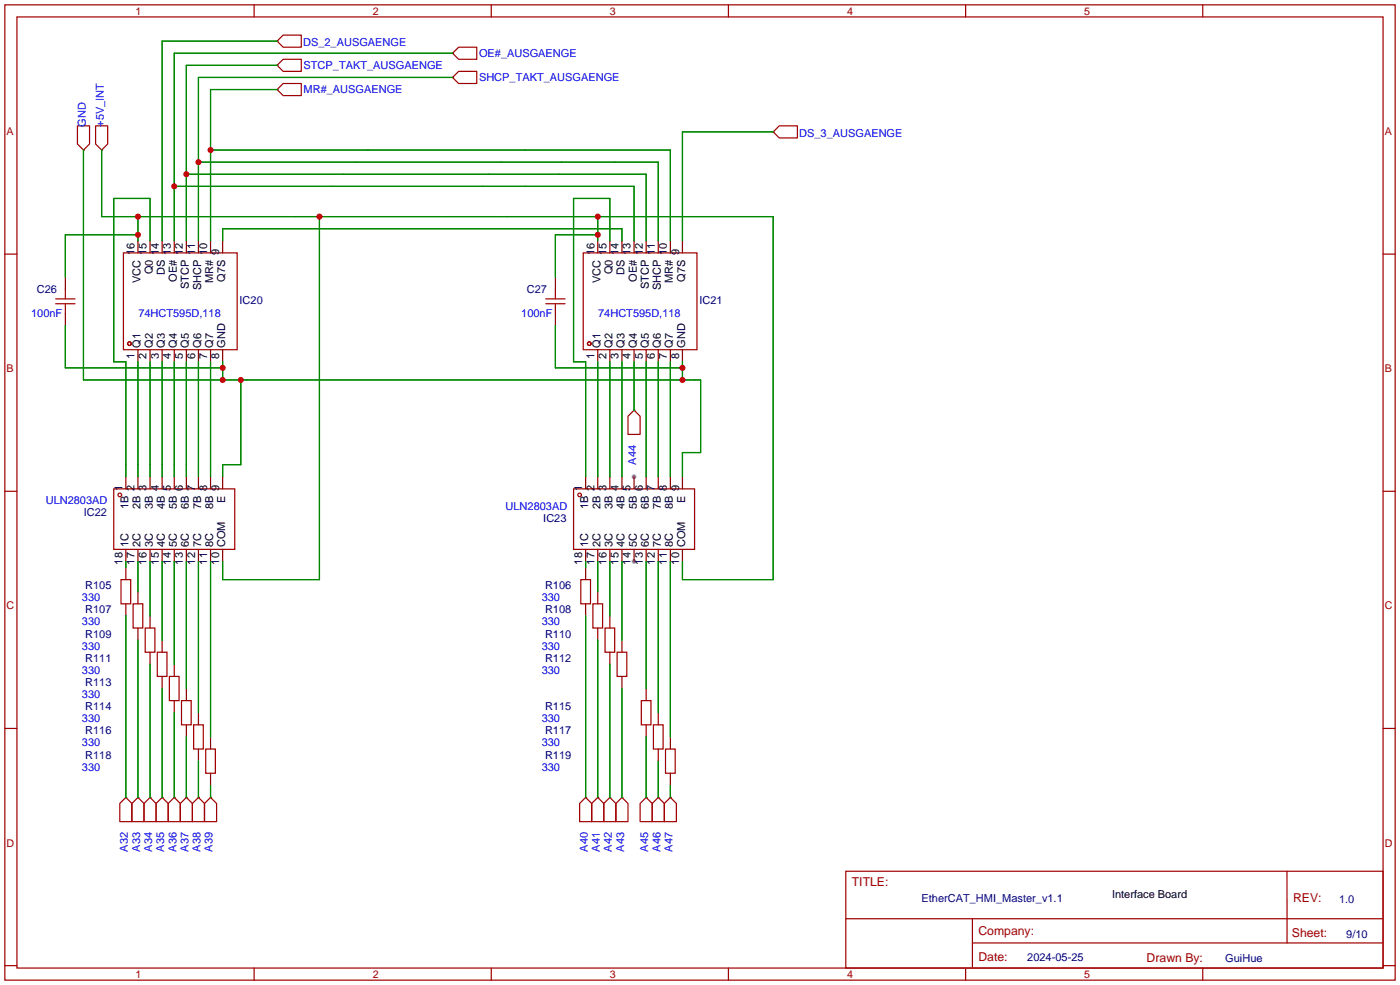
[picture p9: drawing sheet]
<svg xmlns="http://www.w3.org/2000/svg" width="294mm" height="207mm" viewBox="0 0 294 207" stroke-linecap="round" stroke-linejoin="round" font-family="sans-serif">
<g fill="#999">
<circle cx="133.1" cy="100.1" r=".51"/>
<circle cx="133.1" cy="117.9" r=".51"/>
</g>
<g fill="none" stroke="#a10000" stroke-width=".25">
<path d="M1 1h291.9v204.7h-291.9zM3.6 3.6h286.7v199.6h-286.7zM53.3 1v2.6M58.2 13.7l1.2-1.3h3.8v2.6h-3.8zM59.4 7.4h3.8v2.5h-3.8l-1.2-1.3zM59.4 17.5h3.8v2.6h-3.8l-1.2-1.3zM95 11.2l1.3-1.3h3.8v2.5h-3.8zM95 16.3l1.3-1.3h3.8v2.5h-3.8zM103.1 1v2.6M152.9 1v2.6M202.7 1v2.6M252.5 1v2.6"/>
<path d="M16.3 26.4h2.5v3.8l-1.3 1.3-1.2-1.3zM20.1 26.4h2.5v3.8l-1.3 1.3-1.2-1.3zM162.3 27.7l1.3-1.3h3.8v2.6h-3.8zM1 53.3h2.6M25.9 53.1h23.9v20.3h-23.9zM122.4 53.1h23.9v20.3h-23.9zM290.3 53.3h2.6M11.7 62.7h4M11.7 63.8h4M13.7 60.7v2M13.7 63.8v2M114.6 62.7h4"/>
<path d="M114.6 63.8h4M116.6 60.7v2M116.6 63.8v2M133.1 86.1l1.3 1.3v3.8h-2.6v-3.8zM1 103.1h2.6M23.9 102.6h25.4v12.7h-25.4zM120.4 102.6h25.4v12.7h-25.4zM290.3 103.1h2.6M25.4 121.7h2v5h-2zM27.9 126.7h2.1v5.1h-2.1zM30.5 131.8h2v5.1h-2zM33 136.9h2.1v5.1h-2.1z"/>
<path d="M121.9 121.7h2.1v5h-2.1zM124.5 126.7h2v5.1h-2zM127 131.8h2v5.1h-2zM129.5 136.9h2.1v5.1h-2.1zM1 152.9h2.6M35.6 142h2v5.1h-2zM38.1 147.1h2v5h-2zM40.6 152.1h2.1v5.1h-2.1zM43.2 157.2h2v5.1h-2zM134.6 147.1h2.1v5h-2.1zM137.2 152.1h2v5.1h-2zM139.7 157.2h2v5.1h-2z"/>
<path d="M290.3 152.9h2.6M26.4 167.4l1.3 1.3v3.8h-2.6v-3.8zM29 167.4l1.2 1.3v3.8h-2.5v-3.8zM31.5 167.4l1.3 1.3v3.8h-2.6v-3.8zM32.8 168.7l1.2-1.3 1.3 1.3v3.8h-2.5zM36.6 167.4l1.2 1.3v3.8h-2.5v-3.8zM39.1 167.4l1.3 1.3v3.8h-2.6v-3.8zM41.7 167.4l1.2 1.3v3.8h-2.5v-3.8zM44.2 167.4l1.3 1.3v3.8h-2.6v-3.8zM121.7 168.7l1.2-1.3 1.3 1.3v3.8h-2.5zM124.2 168.7l1.3-1.3 1.2 1.3v3.8h-2.5zM126.7 168.7l1.3-1.3 1.3 1.3v3.8h-2.6z"/>
<path d="M130.6 167.4l1.2 1.3v3.8h-2.5v-3.8zM134.4 168.7l1.2-1.3 1.3 1.3v3.8h-2.5zM136.9 168.7l1.3-1.3 1.2 1.3v3.8h-2.5zM139.4 168.7l1.3-1.3 1.3 1.3v3.8h-2.6zM177.5 182.9h112.8v20.3h-112.8zM177.6 192.8h112.6M204.1 197.9h86.1M204.1 192.8v10.2M270.2 182.9v15M1 202.7h2.6M53.3 203.2v2.5M103.1 203.2v2.5"/>
<path d="M152.9 203.2v2.5M202.7 203.2v2.5M252.5 203.2v2.5M290.3 202.7h2.6"/>
<circle cx="27.2" cy="72.1" r=".38"/>
<circle cx="123.7" cy="72.1" r=".38"/>
<circle cx="25.1" cy="103.9" r=".38"/>
<circle cx="121.7" cy="103.9" r=".38"/>
</g>
<g fill="none" stroke="#870000" stroke-width=".25">
<path d="M58.2 8.6h.1M58.2 13.7h.1M58.2 18.8h.1M95 11.2h.1M95 16.3h.1M17.5 31.5h.1M21.3 31.5h.1M162.3 27.7h.1M13.7 58.2v2.5M29 50.5v2.6M31.5 50.5v2.6M34 50.5v2.6"/>
<path d="M36.6 50.5v2.6M39.1 50.5v2.6M41.7 50.5v2.6M44.2 50.5v2.6M46.7 50.5v2.6M116.6 58.2v2.5M125.5 50.5v2.6M128 50.5v2.6M130.6 50.5v2.6M133.1 50.5v2.6M135.6 50.5v2.6M138.2 50.5v2.6"/>
<path d="M140.7 50.5v2.6M143.3 50.5v2.6M13.7 65.8v2.5M29 73.4v2.5M31.5 73.4v2.5M34 73.4v2.5M36.6 73.4v2.5M39.1 73.4v2.5M41.7 73.4v2.5M44.2 73.4v2.5M46.7 73.4v2.5M116.6 65.8v2.5"/>
<path d="M125.5 73.4v2.5M128 73.4v2.5M130.6 73.4v2.5M133.1 73.4v2.5M135.6 73.4v2.5M138.2 73.4v2.5M140.7 73.4v2.5M143.3 73.4v2.5M133.1 86.1h.1M26.4 100.1v2.5M26.4 115.3v2.6M26.4 119.1v2.6"/>
<path d="M29 100.1v2.5M29 115.3v2.6M31.5 100.1v2.5M31.5 115.3v2.6M34 100.1v2.5M34 115.3v2.6M36.6 100.1v2.5M36.6 115.3v2.6M39.1 100.1v2.5M39.1 115.3v2.6M41.7 100.1v2.5M41.7 115.3v2.6"/>
<path d="M44.2 100.1v2.5M44.2 115.3v2.6M46.7 100.1v2.5M46.7 115.3v2.6M122.9 100.1v2.5M122.9 115.3v2.6M122.9 119.1v2.6M125.5 100.1v2.5M125.5 115.3v2.6M128 100.1v2.5M128 115.3v2.6M130.6 100.1v2.5"/>
<path d="M130.6 115.3v2.6M133.1 100.1v2.5M133.1 115.3v2.6M135.6 100.1v2.5M135.6 115.3v2.6M138.2 100.1v2.5M138.2 115.3v2.6M140.7 100.1v2.5M140.7 115.3v2.6M143.3 100.1v2.5M143.3 115.3v2.6M26.4 126.7v2.6"/>
<path d="M29 124.2v2.5M29 131.8v2.6M31.5 129.3v2.5M31.5 136.9v2.5M34 134.4v2.5M36.6 139.4v2.6M122.9 126.7v2.6M125.5 124.2v2.5M125.5 131.8v2.6M128 129.3v2.5M128 136.9v2.5M130.6 134.4v2.5"/>
<path d="M34 142v2.5M36.6 147.1v2.5M39.1 144.5v2.6M39.1 152.1v2.6M41.7 149.6v2.5M41.7 157.2v2.6M44.2 154.7v2.5M130.6 142v2.5M135.6 144.5v2.6M135.6 152.1v2.6M138.2 149.6v2.5M138.2 157.2v2.6"/>
<path d="M140.7 154.7v2.5M26.4 167.4h.1M29 167.4h.1M31.5 167.4h.1M34 167.4h.1M36.6 167.4h.1M39.1 167.4h.1M41.7 167.4h.1M44.2 167.4h.1M44.2 162.3v2.5M122.9 167.4h.1M125.5 167.4h.1"/>
<path d="M128 167.4h.1M130.6 167.4h.1M135.6 167.4h.1M138.2 167.4h.1M140.7 167.4h.1M140.7 162.3v2.5"/>
</g>
<g fill="none" stroke="#008700" stroke-width=".25">
<path d="M58.2 8.6h-24.2v41.9M58.2 18.8h-14v31.7M58.2 13.7h-19.1v36.8M95 16.3h-53.3v34.2M95 11.2h-58.4v39.3M17.5 31.5v48.3h129.6v15.2h-3.8v5.1M21.3 31.5v14h141v76.2h-19v-3.8M36.6 39.1h96.5v11.4M39.1 36.6h96.5v13.9M41.7 34h96.5v16.5M44.2 31.5h96.5v19M162.3 27.7h-19v22.8"/>
<path d="M29 45.5v5M29 49.3h-15.3v8.9M31.5 50.5v-8.8h-7.6v34.2h2.5v24.2M46.7 50.5v-2.5h83.9v2.5M67.1 45.5v76.2h-20.4v-3.8M125.5 49.3h-8.9v8.9M125.5 45.5v5M128 50.5v-8.8h-7.6v34.2h2.5v24.2M13.7 68.3v8.9h33M29 75.9v24.2M31.5 75.9v24.2M34 75.9v24.2"/>
<path d="M36.6 75.9v24.2M39.1 75.9v24.2M41.7 75.9v24.2M44.2 75.9v24.2M46.7 75.9v3.9M50.5 79.8v17.7h-3.8v2.6M116.6 68.3v8.9h26.7M125.5 75.9v24.2M128 75.9v24.2M130.6 75.9v24.2M133.1 75.9v10.2M135.6 75.9v24.2"/>
<path d="M138.2 75.9v24.2M140.7 75.9v24.2M143.3 75.9v3.9M26.4 117.9v1.2M29 117.9v6.3M31.5 117.9v11.4M34 117.9v16.5M36.6 117.9v21.5M39.1 117.9v26.6M41.7 117.9v31.7M44.2 117.9v36.8M122.9 117.9v1.2"/>
<path d="M125.5 117.9v6.3M128 117.9v11.4M130.6 117.9v16.5M135.6 117.9v26.6M138.2 117.9v31.7M140.7 117.9v36.8M26.4 129.3v38.1M29 134.4v33M31.5 139.4v28M122.9 129.3v38.1M125.5 134.4v33M128 139.4v28"/>
<path d="M34 144.5v22.9M36.6 149.6v17.8M39.1 154.7v12.7M41.7 159.8v7.6M130.6 144.5v22.9M135.6 154.7v12.7M138.2 159.8v7.6M44.2 164.8v2.6M140.7 164.8v2.6"/>
</g>
<g fill="#c00">
<circle cx="29" cy="49.3" r=".63"/>
<circle cx="29" cy="45.5" r=".63"/>
<circle cx="67.1" cy="45.5" r=".63"/>
<circle cx="125.5" cy="45.5" r=".63"/>
<circle cx="125.5" cy="49.3" r=".63"/>
<circle cx="50.5" cy="79.8" r=".63"/>
<circle cx="143.3" cy="79.8" r=".63"/>
<circle cx="46.7" cy="79.8" r=".63"/>
<circle cx="46.7" cy="77.2" r=".63"/>
<circle cx="143.3" cy="77.2" r=".63"/>
<circle cx="36.6" cy="39.1" r=".63"/>
<circle cx="39.1" cy="36.6" r=".63"/>
<circle cx="41.7" cy="34" r=".63"/>
<circle cx="44.2" cy="31.5" r=".63"/>
</g>
<g font-size="2.6" fill="#a00000">
<text x="178.8" y="186.1">TITLE:</text>
<text x="271.4" y="189.4">REV:</text>
<text x="205.4" y="196.3">Company:</text>
<text x="271.2" y="196.7">Sheet:</text>
<text x="205.4" y="201.8">Date:</text>
<text x="240.7" y="201.9">Drawn By:</text>
</g>
<g font-size="2.3" fill="#00f">
<text x="63.6" y="9.7">DS_2_AUSGAENGE</text>
<text x="100.6" y="11.9">OE#_AUSGAENGE</text>
<text x="63.7" y="14.4">STCP_TAKT_AUSGAENGE</text>
<text x="100.6" y="17">SHCP_TAKT_AUSGAENGE</text>
<text x="63.7" y="19.5">MR#_AUSGAENGE</text>
<text x="18" y="26.6" transform="rotate(-90 18 26.6)">GND</text>
<text x="21.8" y="26.6" transform="rotate(-90 21.8 26.6)">+5V_INT</text>
<text x="167.8" y="28.7">DS_3_AUSGAENGE</text>
<text x="6.5" y="66.5">100nF</text>
<text x="29" y="66.5">74HCT595D,118</text>
<text x="109.4" y="66.5">100nF</text>
<text x="125.6" y="66.5">74HCT595D,118</text>
<text x="133.5" y="97.5" transform="rotate(-90 133.5 97.5)">A44</text>
<text x="9.6" y="105.9">ULN2803AD</text>
<text x="106.1" y="107.1">ULN2803AD</text>
<text x="17.2" y="131.3">330</text>
<text x="17.2" y="126.2">330</text>
<text x="113.7" y="131.3">330</text>
<text x="113.7" y="126.2">330</text>
<text x="17.2" y="136.4">330</text>
<text x="113.7" y="136.4">330</text>
<text x="17.2" y="141.4">330</text>
<text x="113.7" y="141.4">330</text>
<text x="17.2" y="146.5">330</text>
<text x="17.2" y="151.6">330</text>
<text x="113.7" y="151.6">330</text>
<text x="17.2" y="161.8">330</text>
<text x="17.2" y="156.7">330</text>
<text x="113.7" y="161.8">330</text>
<text x="113.7" y="156.7">330</text>
<text x="26.9" y="178.8" transform="rotate(-90 26.9 178.8)">A32</text>
<text x="29.4" y="178.8" transform="rotate(-90 29.4 178.8)">A33</text>
<text x="31.9" y="178.8" transform="rotate(-90 31.9 178.8)">A34</text>
<text x="34.5" y="178.8" transform="rotate(-90 34.5 178.8)">A35</text>
<text x="37" y="178.8" transform="rotate(-90 37 178.8)">A36</text>
<text x="39.6" y="178.8" transform="rotate(-90 39.6 178.8)">A37</text>
<text x="42.1" y="178.8" transform="rotate(-90 42.1 178.8)">A38</text>
<text x="44.6" y="178.8" transform="rotate(-90 44.6 178.8)">A39</text>
<text x="123.4" y="178.8" transform="rotate(-90 123.4 178.8)">A40</text>
<text x="125.9" y="178.8" transform="rotate(-90 125.9 178.8)">A41</text>
<text x="128.5" y="178.8" transform="rotate(-90 128.5 178.8)">A42</text>
<text x="131" y="178.8" transform="rotate(-90 131 178.8)">A43</text>
<text x="136.1" y="178.8" transform="rotate(-90 136.1 178.8)">A45</text>
<text x="138.6" y="178.8" transform="rotate(-90 138.6 178.8)">A46</text>
<text x="141.2" y="178.8" transform="rotate(-90 141.2 178.8)">A47</text>
</g>
<g font-size="2.3">
<text x="28.2" y="53.4" transform="rotate(-90 28.2 53.4)">16</text>
<text x="30.8" y="53.4" transform="rotate(-90 30.8 53.4)">15</text>
<text x="33.3" y="53.4" transform="rotate(-90 33.3 53.4)">14</text>
<text x="35.9" y="53.4" transform="rotate(-90 35.9 53.4)">13</text>
<text x="38.4" y="53.4" transform="rotate(-90 38.4 53.4)">12</text>
<text x="40.9" y="53.4" transform="rotate(-90 40.9 53.4)">11</text>
<text x="43.5" y="53.4" transform="rotate(-90 43.5 53.4)">10</text>
<text x="46" y="53.4" transform="rotate(-90 46 53.4)">9</text>
<text x="124.8" y="53.4" transform="rotate(-90 124.8 53.4)">16</text>
<text x="127.3" y="53.4" transform="rotate(-90 127.3 53.4)">15</text>
<text x="129.8" y="53.4" transform="rotate(-90 129.8 53.4)">14</text>
<text x="132.4" y="53.4" transform="rotate(-90 132.4 53.4)">13</text>
<text x="134.9" y="53.4" transform="rotate(-90 134.9 53.4)">12</text>
<text x="137.5" y="53.4" transform="rotate(-90 137.5 53.4)">11</text>
<text x="140" y="53.4" transform="rotate(-90 140 53.4)">10</text>
<text x="142.5" y="53.4" transform="rotate(-90 142.5 53.4)">9</text>
<text x="29.5" y="59.4" transform="rotate(-90 29.5 59.4)">VCC</text>
<text x="32" y="57.6" transform="rotate(-90 32 57.6)">Q0</text>
<text x="34.6" y="57.7" transform="rotate(-90 34.6 57.7)">DS</text>
<text x="37.1" y="59.1" transform="rotate(-90 37.1 59.1)">OE#</text>
<text x="44.7" y="59.4" transform="rotate(-90 44.7 59.4)">MR#</text>
<text x="47.3" y="59.1" transform="rotate(-90 47.3 59.1)">Q7S</text>
<text x="126" y="59.4" transform="rotate(-90 126 59.4)">VCC</text>
<text x="128.6" y="57.6" transform="rotate(-90 128.6 57.6)">Q0</text>
<text x="131.1" y="57.7" transform="rotate(-90 131.1 57.7)">DS</text>
<text x="133.6" y="59.1" transform="rotate(-90 133.6 59.1)">OE#</text>
<text x="141.3" y="59.4" transform="rotate(-90 141.3 59.4)">MR#</text>
<text x="143.8" y="59.1" transform="rotate(-90 143.8 59.1)">Q7S</text>
<text x="39.7" y="60.7" transform="rotate(-90 39.7 60.7)">STCP</text>
<text x="42.2" y="60.9" transform="rotate(-90 42.2 60.9)">SHCP</text>
<text x="136.2" y="60.7" transform="rotate(-90 136.2 60.7)">STCP</text>
<text x="138.7" y="60.9" transform="rotate(-90 138.7 60.9)">SHCP</text>
<text x="28.2" y="75.3" transform="rotate(-90 28.2 75.3)">1</text>
<text x="29.5" y="73" transform="rotate(-90 29.5 73)">Q1</text>
<text x="30.8" y="75.3" transform="rotate(-90 30.8 75.3)">2</text>
<text x="32" y="73" transform="rotate(-90 32 73)">Q2</text>
<text x="33.3" y="75.3" transform="rotate(-90 33.3 75.3)">3</text>
<text x="34.6" y="73" transform="rotate(-90 34.6 73)">Q3</text>
<text x="35.9" y="75.3" transform="rotate(-90 35.9 75.3)">4</text>
<text x="37.1" y="73" transform="rotate(-90 37.1 73)">Q4</text>
<text x="38.4" y="75.3" transform="rotate(-90 38.4 75.3)">5</text>
<text x="39.7" y="73" transform="rotate(-90 39.7 73)">Q5</text>
<text x="40.9" y="75.3" transform="rotate(-90 40.9 75.3)">6</text>
<text x="42.2" y="73" transform="rotate(-90 42.2 73)">Q6</text>
<text x="43.5" y="75.3" transform="rotate(-90 43.5 75.3)">7</text>
<text x="44.7" y="73" transform="rotate(-90 44.7 73)">Q7</text>
<text x="46" y="75.3" transform="rotate(-90 46 75.3)">8</text>
<text x="47.3" y="73" transform="rotate(-90 47.3 73)">GND</text>
<text x="124.8" y="75.3" transform="rotate(-90 124.8 75.3)">1</text>
<text x="126" y="73" transform="rotate(-90 126 73)">Q1</text>
<text x="127.3" y="75.3" transform="rotate(-90 127.3 75.3)">2</text>
<text x="128.6" y="73" transform="rotate(-90 128.6 73)">Q2</text>
<text x="129.8" y="75.3" transform="rotate(-90 129.8 75.3)">3</text>
<text x="131.1" y="73" transform="rotate(-90 131.1 73)">Q3</text>
<text x="132.4" y="75.3" transform="rotate(-90 132.4 75.3)">4</text>
<text x="133.6" y="73" transform="rotate(-90 133.6 73)">Q4</text>
<text x="134.9" y="75.3" transform="rotate(-90 134.9 75.3)">5</text>
<text x="136.2" y="73" transform="rotate(-90 136.2 73)">Q5</text>
<text x="137.5" y="75.3" transform="rotate(-90 137.5 75.3)">6</text>
<text x="138.7" y="73" transform="rotate(-90 138.7 73)">Q6</text>
<text x="140" y="75.3" transform="rotate(-90 140 75.3)">7</text>
<text x="141.3" y="73" transform="rotate(-90 141.3 73)">Q7</text>
<text x="142.5" y="75.3" transform="rotate(-90 142.5 75.3)">8</text>
<text x="143.8" y="73" transform="rotate(-90 143.8 73)">GND</text>
<text x="25.7" y="103" transform="rotate(-90 25.7 103)">1</text>
<text x="27" y="106.9" transform="rotate(-90 27 106.9)">1B</text>
<text x="28.2" y="103" transform="rotate(-90 28.2 103)">2</text>
<text x="29.5" y="106.9" transform="rotate(-90 29.5 106.9)">2B</text>
<text x="30.8" y="103" transform="rotate(-90 30.8 103)">3</text>
<text x="32" y="106.9" transform="rotate(-90 32 106.9)">3B</text>
<text x="33.3" y="103" transform="rotate(-90 33.3 103)">4</text>
<text x="34.6" y="106.9" transform="rotate(-90 34.6 106.9)">4B</text>
<text x="35.9" y="103" transform="rotate(-90 35.9 103)">5</text>
<text x="37.1" y="106.9" transform="rotate(-90 37.1 106.9)">5B</text>
<text x="38.4" y="103" transform="rotate(-90 38.4 103)">6</text>
<text x="39.7" y="106.9" transform="rotate(-90 39.7 106.9)">6B</text>
<text x="40.9" y="103" transform="rotate(-90 40.9 103)">7</text>
<text x="42.2" y="106.9" transform="rotate(-90 42.2 106.9)">7B</text>
<text x="43.5" y="103" transform="rotate(-90 43.5 103)">8</text>
<text x="44.7" y="106.9" transform="rotate(-90 44.7 106.9)">8B</text>
<text x="46" y="103" transform="rotate(-90 46 103)">9</text>
<text x="47.3" y="105.6" transform="rotate(-90 47.3 105.6)">E</text>
<text x="122.2" y="103" transform="rotate(-90 122.2 103)">1</text>
<text x="123.5" y="106.9" transform="rotate(-90 123.5 106.9)">1B</text>
<text x="124.8" y="103" transform="rotate(-90 124.8 103)">2</text>
<text x="126" y="106.9" transform="rotate(-90 126 106.9)">2B</text>
<text x="127.3" y="103" transform="rotate(-90 127.3 103)">3</text>
<text x="128.6" y="106.9" transform="rotate(-90 128.6 106.9)">3B</text>
<text x="129.8" y="103" transform="rotate(-90 129.8 103)">4</text>
<text x="131.1" y="106.9" transform="rotate(-90 131.1 106.9)">4B</text>
<text x="132.4" y="103" transform="rotate(-90 132.4 103)">5</text>
<text x="133.6" y="106.9" transform="rotate(-90 133.6 106.9)">5B</text>
<text x="134.9" y="103" transform="rotate(-90 134.9 103)">6</text>
<text x="136.2" y="106.9" transform="rotate(-90 136.2 106.9)">6B</text>
<text x="137.5" y="103" transform="rotate(-90 137.5 103)">7</text>
<text x="138.7" y="106.9" transform="rotate(-90 138.7 106.9)">7B</text>
<text x="140" y="103" transform="rotate(-90 140 103)">8</text>
<text x="141.3" y="106.9" transform="rotate(-90 141.3 106.9)">8B</text>
<text x="142.5" y="103" transform="rotate(-90 142.5 103)">9</text>
<text x="143.8" y="105.6" transform="rotate(-90 143.8 105.6)">E</text>
<text x="25.7" y="118.5" transform="rotate(-90 25.7 118.5)">18</text>
<text x="27" y="114.9" transform="rotate(-90 27 114.9)">1C</text>
<text x="28.2" y="118.5" transform="rotate(-90 28.2 118.5)">17</text>
<text x="29.5" y="114.9" transform="rotate(-90 29.5 114.9)">2C</text>
<text x="30.8" y="118.5" transform="rotate(-90 30.8 118.5)">16</text>
<text x="32" y="114.9" transform="rotate(-90 32 114.9)">3C</text>
<text x="33.3" y="118.5" transform="rotate(-90 33.3 118.5)">15</text>
<text x="34.6" y="114.9" transform="rotate(-90 34.6 114.9)">4C</text>
<text x="35.9" y="118.5" transform="rotate(-90 35.9 118.5)">14</text>
<text x="37.1" y="114.9" transform="rotate(-90 37.1 114.9)">5C</text>
<text x="38.4" y="118.5" transform="rotate(-90 38.4 118.5)">13</text>
<text x="39.7" y="114.9" transform="rotate(-90 39.7 114.9)">6C</text>
<text x="40.9" y="118.5" transform="rotate(-90 40.9 118.5)">12</text>
<text x="42.2" y="114.9" transform="rotate(-90 42.2 114.9)">7C</text>
<text x="43.5" y="118.5" transform="rotate(-90 43.5 118.5)">11</text>
<text x="44.7" y="114.9" transform="rotate(-90 44.7 114.9)">8C</text>
<text x="46" y="118.5" transform="rotate(-90 46 118.5)">10</text>
<text x="47.3" y="114.9" transform="rotate(-90 47.3 114.9)">COM</text>
<text x="122.2" y="118.5" transform="rotate(-90 122.2 118.5)">18</text>
<text x="123.5" y="114.9" transform="rotate(-90 123.5 114.9)">1C</text>
<text x="124.8" y="118.5" transform="rotate(-90 124.8 118.5)">17</text>
<text x="126" y="114.9" transform="rotate(-90 126 114.9)">2C</text>
<text x="127.3" y="118.5" transform="rotate(-90 127.3 118.5)">16</text>
<text x="128.6" y="114.9" transform="rotate(-90 128.6 114.9)">3C</text>
<text x="129.8" y="118.5" transform="rotate(-90 129.8 118.5)">15</text>
<text x="131.1" y="114.9" transform="rotate(-90 131.1 114.9)">4C</text>
<text x="132.4" y="118.5" transform="rotate(-90 132.4 118.5)">14</text>
<text x="133.6" y="114.9" transform="rotate(-90 133.6 114.9)">5C</text>
<text x="134.9" y="118.5" transform="rotate(-90 134.9 118.5)">13</text>
<text x="136.2" y="114.9" transform="rotate(-90 136.2 114.9)">6C</text>
<text x="137.5" y="118.5" transform="rotate(-90 137.5 118.5)">12</text>
<text x="138.7" y="114.9" transform="rotate(-90 138.7 114.9)">7C</text>
<text x="140" y="118.5" transform="rotate(-90 140 118.5)">11</text>
<text x="141.3" y="114.9" transform="rotate(-90 141.3 114.9)">8C</text>
<text x="142.5" y="118.5" transform="rotate(-90 142.5 118.5)">10</text>
<text x="143.8" y="114.9" transform="rotate(-90 143.8 114.9)">COM</text>
<text x="233.4" y="188.5">Interface Board</text>
</g>
<g font-size="2.3" fill="#000080">
<text x="7.7" y="61.4">C26</text>
<text x="50.3" y="63.9">IC20</text>
<text x="110.6" y="61.4">C27</text>
<text x="146.8" y="63.9">IC21</text>
<text x="17.6" y="108.4">IC22</text>
<text x="114" y="109.7">IC23</text>
<text x="17.9" y="123.6">R105</text>
<text x="114.4" y="123.6">R106</text>
<text x="17.9" y="128.7">R107</text>
<text x="114.4" y="128.7">R108</text>
<text x="17.9" y="133.8">R109</text>
<text x="114.4" y="133.8">R110</text>
<text x="17.9" y="144">R113</text>
<text x="17.9" y="138.9">R111</text>
<text x="114.4" y="138.9">R112</text>
<text x="17.9" y="149.1">R114</text>
<text x="114.4" y="149.1">R115</text>
<text x="17.9" y="154.1">R116</text>
<text x="114.4" y="154.1">R117</text>
<text x="17.9" y="159.2">R118</text>
<text x="114.4" y="159.2">R119</text>
<text x="193.5" y="189.4">EtherCAT_HMI_Master_v1.1</text>
<text x="281.1" y="189.5">1.0</text>
<text x="282.6" y="197">9/10</text>
<text x="215.6" y="201.7">2024-05-25</text>
<text x="257.2" y="202">GuiHue</text>
</g>
<g font-size="2.2" fill="#a00000">
<text x="28.4" y="3.1">1</text>
<text x="78.2" y="3.1">2</text>
<text x="128" y="3.1">3</text>
<text x="177.8" y="3.1">4</text>
<text x="227.6" y="3.1">5</text>
<text x="1.4" y="28.3">A</text>
<text x="290.7" y="28.3">A</text>
<text x="1.4" y="78.1">B</text>
<text x="290.7" y="78.1">B</text>
<text x="1.4" y="127.9">C</text>
<text x="290.7" y="127.9">C</text>
<text x="1.4" y="177.7">D</text>
<text x="290.7" y="177.7">D</text>
<text x="28.4" y="205.3">1</text>
<text x="78.2" y="205.3">2</text>
<text x="128" y="205.3">3</text>
<text x="177.8" y="205.3">4</text>
<text x="227.6" y="205.3">5</text>
</g>
</svg>
